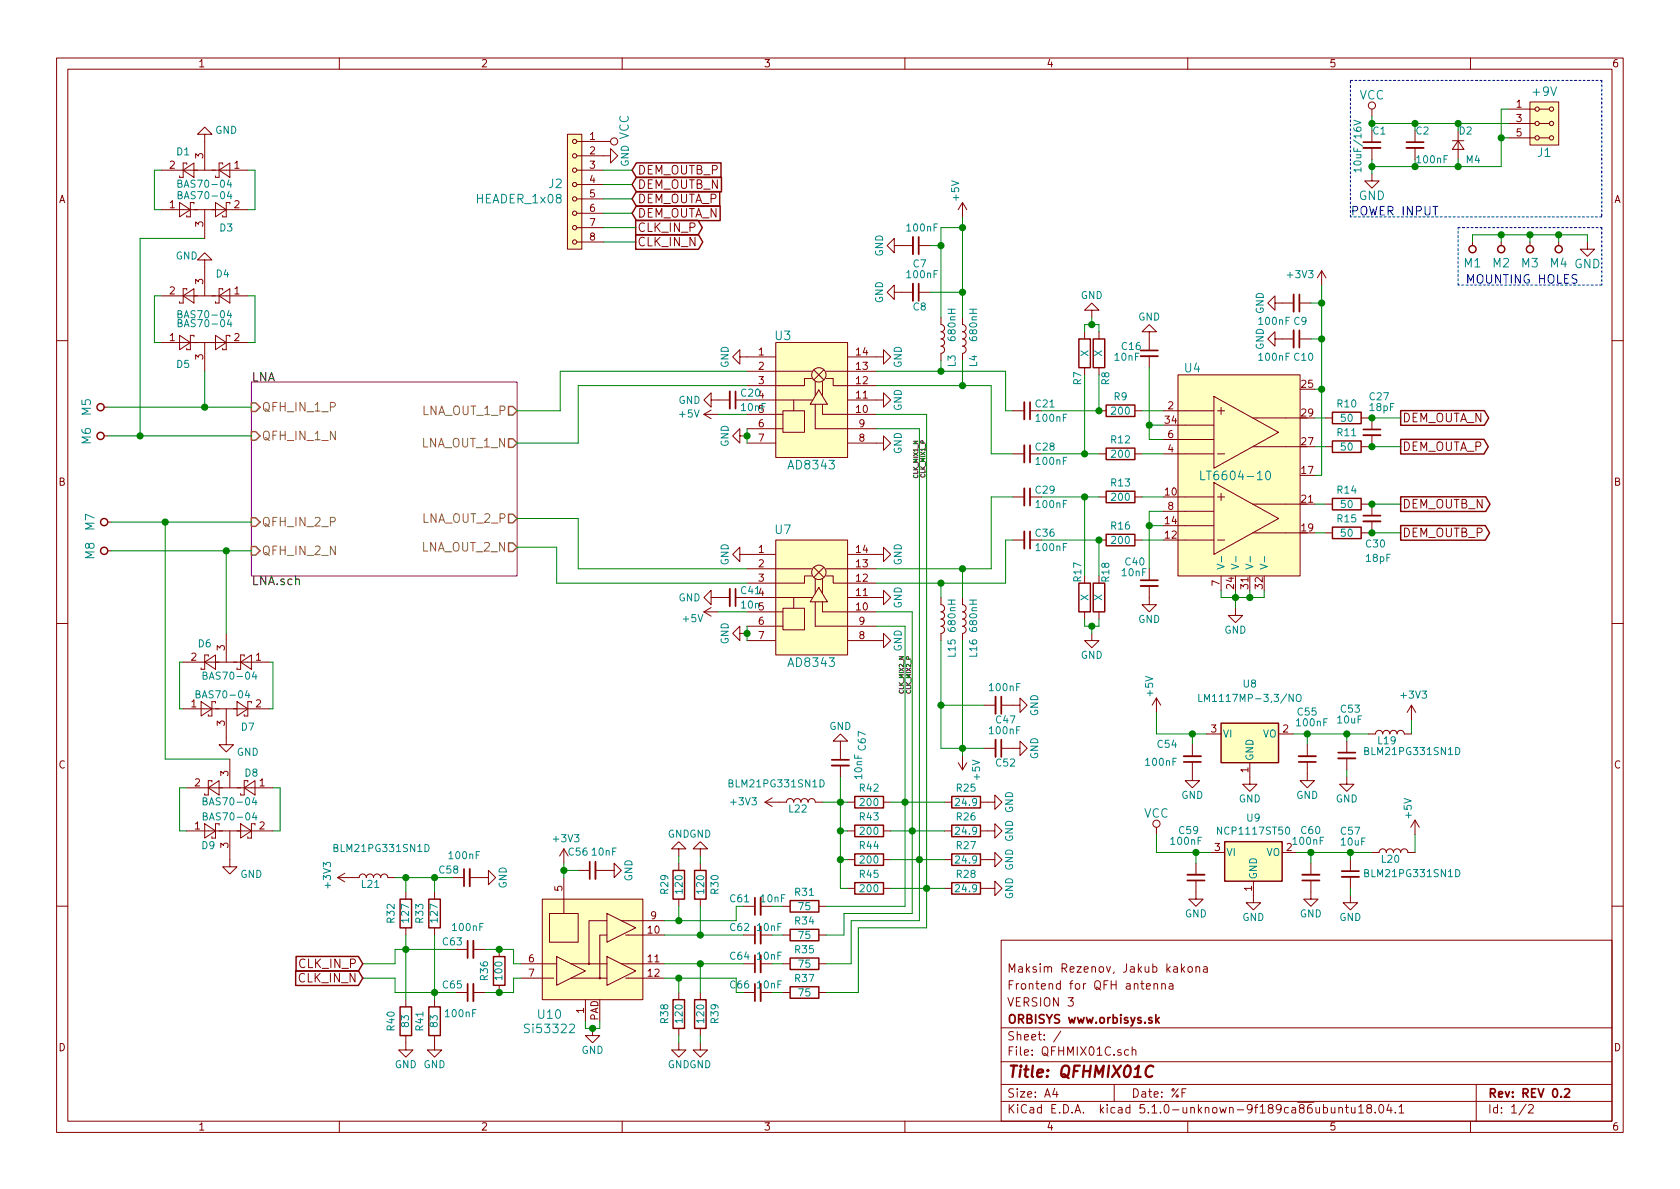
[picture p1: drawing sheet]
<svg xmlns="http://www.w3.org/2000/svg" width="297mm" height="210mm" viewBox="0 0 297 210" stroke-linecap="round" stroke-linejoin="round" font-family="sans-serif">
<g fill="none" stroke="#840000" stroke-width=".18">
<path d="M10 10.3h277v189.9h-277zM12 12.2h273v186.1h-273zM60 10.3v1.9M110 10.3v1.9M160 10.3v1.9M210 10.3v1.9M242.6 19.3v1.3M260 10.3v1.9M266.7 19.3h4.7M270.5 18h5.1v7.6h-5.1zM272.2 19.3h1.7M28.6 30.1h15.2"/>
<path d="M28.6 37.1h15.2M31.7 35.8l2 1.3-2 1.2zM31.7 31.1v.3M32.4 30.1l1.9-1.3v2.6zM33 29.1v-.3h-.6v2.6M33.7 35.8v2.5h-.7v-.2M34.3 35.8v.3M36.2 23.7h1.3l-1.3-1.2-1.3 1.2h1.3v6.4M36.2 37.1v5.1M38.1 35.8l1.9 1.3-1.9 1.2zM38.1 31.1v.3M38.7 30.1l1.9-1.3v2.6z"/>
<path d="M39.4 29.1v-.3h-.7v2.6M40 35.8v2.5h-.6v-.2M40.6 35.8v.3M100.3 23.7h2.6v20.4h-2.6zM102 27.6h5.9v-1.3l1.3 1.3-1.3 1.2v-1.2M102 25h5.9M102 30.1h4.7M102 32.6h4.7M102 35.2h4.7M102 37.7h4.7M170.2 35.8v2.5M170.2 35.8l-.8 1.3"/>
<path d="M170.2 35.8l.7 1.3M242.6 30.7v1.3h1.2l-1.2 1.3-1.3-1.3h1.3M242.6 23.1v2M242.6 26.2v2M250.2 23.1v2M250.2 26.2v2M256.8 24.9h2M257.8 24.9l1 1.5h-2zM257.8 23.1v5.1M266.7 21.8h4.7M266.7 24.4h4.7M272.2 21.8h1.7"/>
<path d="M272.2 24.4h1.7M28.6 52.3h15.2M31.7 59.3l2 1.3-2 1.2zM32.4 52.3l1.9-1.3v2.6zM33 51.3v-.3h-.6v2.6h-.7v-.3M34.3 59.6v-.3h-.6v2.5h-.7v-.2M36.2 46h1.3l-1.3-1.3-1.3 1.3h1.3v6.3M38.1 59.3l1.9 1.3-1.9 1.2zM38.7 52.3l1.9-1.3v2.6zM39.4 51.3v-.3h-.7v2.6h-.6v-.3M40.6 59.6v-.3h-.6v2.5h-.6v-.2M102 40.3h4.7"/>
<path d="M102 42.8h4.7M158.1 51.7v-1.3l-1.3 1.3 1.3 1.3v-1.3h3.3M158.1 43.4v-1.2l-1.3 1.2 1.3 1.3v-1.3h3.3M162.4 43.4h2.1M162.4 51.7h2.1M166.4 56.1v1.3a.63 .63 0 0 1 .6 .6 .63 .63 0 0 1-.6 .7 .63 .63 0 0 1 .6 .6 .63 .63 0 0 1-.6 .6 .63 .63 0 0 1 .6 .7 .63 .63 0 0 1-.6 .6 .63 .63 0 0 1 .6 .6 .63 .63 0 0 1-.6 .7v1.2M170.2 56.1v1.3a.63 .63 0 0 1 .6 .6 .63 .63 0 0 1-.6 .7 .63 .63 0 0 1 .6 .6 .63 .63 0 0 1-.6 .6 .63 .63 0 0 1 .6 .7 .63 .63 0 0 1-.6 .6 .63 .63 0 0 1 .6 .6 .63 .63 0 0 1-.6 .7v1.2M191.8 58.7v1.2M193 54.9h1.3l-1.3-1.3-1.2 1.3h1.2v1.2M194.3 58.7v1.2M203.2 58.7h1.3l-1.3-1.3-1.3 1.3h1.3v3.3M225.4 53.6v-1.3l-1.2 1.3 1.2 1.3v-1.3h3.3"/>
<path d="M225.4 59.9v-1.2l-1.2 1.2 1.2 1.3v-1.3h3.3M229.7 53.6h2.1M229.7 59.9h2.1M233.7 47.9l-.8 1.2M233.7 47.9v2.5M233.7 47.9l.7 1.2M260.3 42.8v.6M265.4 42.8v.6M270.5 42.8v.6M275.6 42.8v.6M280.7 42.8v1.3h1.2l-1.2 1.2-1.3-1.2h1.3M10 60.2h2"/>
<path d="M18.4 77.1h.6M18.4 72h.6M28.6 60.6h15.2M36.2 60.6v5.1M124.5 73.3h2.5M124.5 73.3l1.2 .7M125.7 70.7v-1.2l-1.2 1.2 1.2 1.3v-1.3h3.3M125.7 72.5l-1.2 .8M130 70.7h13.6M130.8 63.1v-1.3l-1.3 1.3 1.3 1.3v-1.3h6.4M130.8 77.1v-1.3l-1.3 1.3 1.3 1.3v-1.3h1.3M132.1 75.8h6.3"/>
<path d="M132.1 73.3h6.3M132.1 65.7h11.4M132.1 78.4h5.1M137.2 60.6h12.7v20.3h-12.7zM138.4 72.6h3.8v3.8h-3.8zM140.3 70.7v1.9M143.5 66.9h-1.3v1.3h-10.1M143.9 65.4l1.8 1.8M144.1 71.5v4.3h10.8M144.1 67.4v2.6M144.8 69l1.5 2.5h-3zM145.4 71.5v1.8h9.5"/>
<path d="M145.4 67.4v2.6M145.7 65.4l-1.8 1.8M146 66.9h1.3v1.3h7.6M146 65.7h8.9M149.9 63.1h6.3v-1.3l1.3 1.3-1.3 1.3v-1.3M149.9 78.4h6.3v-1.3l1.3 1.3-1.3 1.2v-1.2M149.9 70.7h6.3v-1.2l1.3 1.2-1.3 1.3v-1.3M179.1 72.6h2M182.1 72.6h2M191.8 65v1.3M194.3 72.6h1.3M194.3 65v1.3"/>
<path d="M200.7 72.6h1.2M203.2 63v2M205.7 72.6h8.9M205.7 77.7h8.9M208.3 66.3h21.6v35.5h-21.6zM208.3 75.2h6.3M214.6 70.1l11.5 6.3-11.5 6.4zM215.3 72.6h1.2M215.9 72v1.3M221.5 73.9h9.6M221.5 79h9.6M234.3 73.9h1.3"/>
<path d="M234.3 79h1.3M240.7 73.9h1.2M240.7 79h1.2M242.6 73.9v2M242.6 77v2M285 60.2h2M19 97.4h.7M19 92.3h.7M130.8 98v-1.2l-1.3 1.2 1.3 1.3v-1.3h6.4M137.2 95.5h12.7v20.3h-12.7zM149.9 98h6.3v-1.2l1.3 1.2-1.3 1.3v-1.3M179.1 80.3h2"/>
<path d="M179.1 87.9h2M179.1 95.5h2M182.1 80.3h2M182.1 87.9h2M182.1 95.5h2M194.3 80.3h1.3M194.3 87.9h1.3M194.3 95.5h1.3M200.7 80.3h1.2M200.7 87.9h1.2M200.7 95.5h1.2M205.7 80.3h8.9"/>
<path d="M205.7 90.4h8.9M208.3 87.9h6.3M208.3 95.5h6.3M208.3 93h6.3M214.6 85.3l11.5 6.4-11.5 6.3zM215.3 80.3h1.2M215.3 87.9h1.2M215.3 95.5h1.2M215.9 87.2v1.3M221.5 94.2h9.6M221.5 89.1h9.6M234.3 94.2h1.3"/>
<path d="M234.3 89.1h1.3M240.7 94.2h1.2M240.7 89.1h1.2M242.6 89.1v2.1M242.6 92.2v2M10 110.3h2M32.4 117.1h15.2M36.2 117.1l1.9-1.3v2.6zM36.8 116.1v-.3h-.6v2.6h-.6v-.3M40 112v5.1M41.9 118.1v.3M42.5 117.1l1.9-1.3v2.6z"/>
<path d="M43.2 116.1v-.3h-.7v2.6M124.5 108.2h2.5M124.5 108.2l1.2 .8M125.7 105.7v-1.3l-1.2 1.3 1.2 1.2v-1.2h3.3M125.7 107.4l-1.2 .8M130 105.7h13.6M130.8 112v-1.3l-1.3 1.3 1.3 1.3v-1.3h1.3M132.1 110.7h6.3M132.1 108.2h6.3M132.1 100.6h11.4M132.1 113.3h5.1M138.4 107.6h3.8v3.8h-3.8z"/>
<path d="M140.3 105.7v1.9M143.5 101.8h-1.3v1.3h-10.1M143.9 100.3l1.8 1.8M144.1 102.4v2.5M144.1 106.4v4.3h10.8M144.8 103.9l1.5 2.5h-3zM145.4 106.4v1.8h9.5M145.4 102.4v2.5M145.7 100.3l-1.8 1.8M146 101.8h1.3v1.3h7.6M146 100.6h8.9M149.9 105.7h6.3v-1.3l1.3 1.3-1.3 1.2v-1.2"/>
<path d="M149.9 113.3h6.3v-1.3l1.3 1.3-1.3 1.2v-1.2M166.4 105.7v1.2a.63 .63 0 0 1 .6 .7 .63 .63 0 0 1-.6 .6 .63 .63 0 0 1 .6 .6 .63 .63 0 0 1-.6 .7 .63 .63 0 0 1 .6 .6 .63 .63 0 0 1-.6 .6 .63 .63 0 0 1 .6 .7 .63 .63 0 0 1-.6 .6v1.3M170.2 105.7v1.2a.63 .63 0 0 1 .6 .7 .63 .63 0 0 1-.6 .6 .63 .63 0 0 1 .6 .6 .63 .63 0 0 1-.6 .7 .63 .63 0 0 1 .6 .6 .63 .63 0 0 1-.6 .6 .63 .63 0 0 1 .6 .7 .63 .63 0 0 1-.6 .6v1.3M191.8 108.2v1.3M193 112v1.3h1.3l-1.3 1.2-1.2-1.2h1.2M194.3 108.2v1.3M203.2 103.6v3.3h1.3l-1.3 1.3-1.3-1.3h1.3M203.2 100.6v2M215.9 101.8v2.6M218.4 107.6v1.2h1.3l-1.3 1.3-1.2-1.3h1.2M285 110.3h2M32.4 125.3h15.2"/>
<path d="M33 139.3h15.3M35.6 124.1l1.9 1.2-1.9 1.3zM36.8 139.3l1.9-1.3v2.6zM37.5 124.1v2.5h-.7v-.2M37.5 138.3v-.3h-.7v2.6M38.1 124.1v.2M40 125.3v6.4h1.3l-1.3 1.3-1.3-1.3h1.3M40.6 134.2v5.1M41.9 124.1l1.9 1.2-1.9 1.3zM43.2 139.3l1.9-1.3v2.6zM43.8 138.3v-.3h-.6v2.6M44.4 124.3v-.2h-.6v2.5h-.6v-.2"/>
<path d="M148.6 131.1h1.3l-1.3-1.3-1.3 1.3h1.3v3.3M148.6 135.4v2M169.4 134.9l.8 1.2M170.2 133.6v2.5M170.9 134.9l-.7 1.2M174 124.7h2M174 132.3h2M177 124.7h3.3v-1.3l1.3 1.3-1.3 1.3v-1.3M177 132.3h3.3v-1.2l1.3 1.2-1.3 1.3v-1.3M204.5 123.4v2.6M204.5 123.4l-.8 1.3M204.5 123.4l.7 1.3"/>
<path d="M210.8 134.7v3.3h1.3l-1.3 1.3-1.3-1.3h1.3M210.8 131.7v2M213.4 129.8h2.5M221 134.9v3.8h1.2l-1.2 1.2-1.3-1.2h1.3M226.1 129.8h2.5M231.1 134.7v3.3h1.3l-1.3 1.3-1.2-1.3h1.2M231.1 131.7v2M238.1 137.4v1.3h1.3l-1.3 1.2-1.2-1.2h1.2M238.1 131.1v2M238.1 134.1v2M241.9 129.8h1.3a.63 .63 0 0 1 .6-.6 .63 .63 0 0 1 .7 .6 .63 .63 0 0 1 .6-.6 .63 .63 0 0 1 .6 .6 .63 .63 0 0 1 .7-.6 .63 .63 0 0 1 .6 .6 .63 .63 0 0 1 .6-.6 .63 .63 0 0 1 .7 .6h1.3M249.6 124.7l-.8 1.3"/>
<path d="M249.6 124.7v2.5M249.6 124.7l.7 1.3M33 146.9h15.3M36.2 145.7l1.9 1.2-1.9 1.3zM36.2 140.3v.3M38.1 145.7v2.5h-.6v-.3M38.7 145.7v.2M40.6 146.9v6.4h1.3l-1.3 1.3-1.2-1.3h1.2M42.5 145.7l1.9 1.2-1.9 1.3zM42.5 140.3v.3M44.4 145.7v2.5h-.6v-.3M45.1 145.7v.2"/>
<path d="M59.7 155.2h3.8a.63 .63 0 0 1 .6-.6 .63 .63 0 0 1 .7 .6 .63 .63 0 0 1 .6-.6 .63 .63 0 0 1 .6 .6 .63 .63 0 0 1 .7-.6 .63 .63 0 0 1 .6 .6 .63 .63 0 0 1 .6-.6 .63 .63 0 0 1 .7 .6h1.2M59.7 155.2l1.3 .8M61 154.4l-1.3 .8M71.8 157.7v1.3M76.8 157.7v1.3M80 155.2h2M83.1 155.2h3.3v-1.3l1.2 1.3-1.2 1.3v-1.3M95.9 159h17.8v17.8h-17.8zM99.7 150.1v2.5M99.7 155.2v6.3M99.7 150.1l-.8 1.3M99.7 150.1l.8 1.3"/>
<path d="M102.2 153.9h2.1M105.3 153.9h3.3v-1.3l1.3 1.3-1.3 1.3v-1.3M120 150.1h1.3l-1.3-1.3-1.3 1.3h1.3v1.3M120 152.6v1.3M120 159v1.3M123.8 150.1h1.3l-1.3-1.3-1.2 1.3h1.2v1.3M123.8 152.6v1.3M123.8 159v1.3M135.3 141.9h3.8a.63 .63 0 0 1 .6-.7 .63 .63 0 0 1 .6 .7 .63 .63 0 0 1 .7-.7 .63 .63 0 0 1 .6 .7 .63 .63 0 0 1 .6-.7 .63 .63 0 0 1 .7 .7 .63 .63 0 0 1 .6-.7 .63 .63 0 0 1 .6 .7h1.3M135.3 141.9l1.2 .7M136.5 141.1l-1.2 .8M149.9 141.9h1.2"/>
<path d="M149.9 146.9h1.2M149.9 157.1h1.2M149.9 152h1.2M156.2 141.9h1.3M156.2 146.9h1.3M156.2 157.1h1.3M156.2 152h1.3M167 141.9h1.3M167 146.9h1.3M167 157.1h1.3M167 152h1.3M173.4 152h2.5v-1.3l1.3 1.3-1.3 1.3v-1.3"/>
<path d="M173.4 141.9h2.5v-1.3l1.3 1.3-1.3 1.2v-1.2M173.4 157.1h2.5v-1.3l1.3 1.3-1.3 1.3v-1.3M173.4 146.9h2.5v-1.2l1.3 1.2-1.3 1.3v-1.3M204.5 146.3v1.3M211.5 155.7v3.3h1.2l-1.2 1.3-1.3-1.3h1.3M211.5 152.6v2.1M214 150.7h2.5M221.6 155.8v3.8h1.3l-1.3 1.3-1.3-1.3h1.3M226.7 150.7h2.5M231.8 155.7v3.3h1.2l-1.2 1.3-1.3-1.3h1.3M231.8 152.6v2.1M238.8 158.4v1.2h1.2l-1.2 1.3-1.3-1.3h1.3"/>
<path d="M238.8 152v2M238.8 155.1v2M242.6 150.7h1.2a.63 .63 0 0 1 .7-.6 .63 .63 0 0 1 .6 .6 .63 .63 0 0 1 .6-.6 .63 .63 0 0 1 .7 .6 .63 .63 0 0 1 .6-.6 .63 .63 0 0 1 .6 .6 .63 .63 0 0 1 .7-.6 .63 .63 0 0 1 .6 .6h1.3M250.2 145v2.6M250.2 145l-.8 1.3M250.2 145l.8 1.3M10 160.2h2M71.8 164.1v1.2M71.8 176.8v1.2M76.8 164.1v1.2M76.8 176.8v1.2M80.6 175.5h2.1"/>
<path d="M80.6 167.9h2.1M83.7 175.5h2M83.7 167.9h2M88.3 167.9v1.3M88.3 174.2v1.3M92.1 170.4h6.3M92.1 173h5.8M97.2 161.5h5v5.1h-5zM98.4 169.2l5.1 2.5-5.1 2.5zM101 170.4h6.3M101 173h6.3M103.5 176.8v3.8"/>
<path d="M106 176.8v3.8M107.3 165.3h-1.3v7.7M107.3 162.8h-3.2v7.6M107.3 169.2l5.1 2.5-5.1 2.5zM107.3 161.5l5.1 2.6-5.1 2.5zM109.9 170.4h7.6M109.9 162.8h7.6M110.6 165.3h6.9M110.6 173h6.9M120 175.5v1.3M123.8 175.5v1.3M131.4 165.3h2.1"/>
<path d="M131.4 170.4h2.1M131.4 160.3h2.1M131.4 175.5h2.1M134.5 165.3h2M134.5 170.4h2M134.5 160.3h2M134.5 175.5h2M138.4 165.3h1.3M138.4 170.4h1.3M138.4 160.3h1.3M138.4 175.5h1.3M144.8 165.3h1.2"/>
<path d="M144.8 170.4h1.2M144.8 160.3h1.2M144.8 175.5h1.2M177 166.3h108v32h-108zM202.7 174.4l.7-.1-.1-.3-.4-.1-.2 .2 .1 .7h.5M204 174.1l.3-.2 .3 .1 .1 .9M204 173.9v1M205.4 174.1l.1-.1a.37 .37 0 0 1 .5 .1v.8M205.4 173.9v1M206.8 174h.5l.1 .9M207.4 174.3l-.5 .1-.2 .2 .2 .3 .5-.1M208.9 170.4v1.5"/>
<path d="M209 171.4l.5 .5M209.5 170.9l-.6 .6M210.1 171.1l.2-.2 .4 .2v.7l-.2 .1-.4-.1zM211.5 171.1v-.1a.37 .37 0 0 1 .6 .1v.8M211.5 170.9v1M212.8 171h.6l.1 .9M213.5 171.3l-.5 .1a.29 .29 0 0 0-.3 .2 .29 .29 0 0 0 .3 .3h.5M285 160.2h2M60 198.3v1.9M71.8 183.1v2.6h1.2l-1.2 1.2-1.3-1.2h1.3M76.8 183.1v2.6h1.3l-1.3 1.2-1.2-1.2h1.2M104.8 181.9v1.2h1.2l-1.2 1.3-1.3-1.3h1.3"/>
<path d="M110 198.3v1.9M120 184.4v1.3h1.3l-1.3 1.2-1.3-1.2h1.3M120 181.9v1.2M123.8 184.4v1.3h1.3l-1.3 1.2-1.2-1.2h1.2M123.8 181.9v1.2M160 198.3v1.9M177 194.8h108M177 191.8h108M177 187.8h108M177 181.8h108M186.5 192.5l-.4 1h1M186.8 193v1"/>
<path d="M187.6 182.3l-1.3 2M197 191.8v3M199.5 185.7l-.4-.1-.3 .3 .1 .6 .2 .1 .4-.1M200.2 185.7h.1a.37 .37 0 0 1 .5 .1v.8M200.2 185.1v1.5M209 193.2h.5M209.7 192.5h-.7v1.5M210 198.3v1.9M234 195.9l.4-.1 .3 .3-.1 .6h-.6M235.4 195.8v.9l.4 .1 .2-.1M236 195.8v1M236.7 196l.2-.2 .4 .1 .1 .9"/>
<path d="M236.7 195.8v1M237.9 195.8h.5M238.1 195.3v1.3l.3 .2M238.9 195.8l.1 .9 .4 .1 .2-.1M239.6 195.8v1M240.2 195.8l.4-.5v1.5M240.2 196.8h.9M241.9 196l-.2-.3 .1-.3a.48 .48 0 0 1 .6 .1v.4a.52 .52 0 0 0-.7 .2 .52 .52 0 0 0 .1 .6l.4 .1 .2-.1 .1-.4-.3-.3M243.2 196.7v.1M244 195.4l.1-.1a.8 .8 0 0 1 .6 .8 .8 .8 0 0 1-.6 .7 1 1 0 0 1-.1-1.4zM245.6 195.2l-.4 1.1h1M245.9 195.8v1"/>
<path d="M246.7 196.7v.1M247.4 195.8l.4-.5v1.5M247.4 196.8h.8M260 198.3v1.9M261 191.8v6.5M269.8 195.2l-1.2 2M270.3 195.5l.2-.2h.3l.3 .5-.9 1h.9"/>
<circle cx="242.6" cy="18.7" r=".63"/>
<circle cx="271.8" cy="19.3" r=".38"/>
<circle cx="274.3" cy="19.3" r=".38"/>
<circle cx="101.6" cy="37.7" r=".38"/>
<circle cx="101.6" cy="27.6" r=".38"/>
<circle cx="101.6" cy="35.2" r=".38"/>
<circle cx="101.6" cy="32.6" r=".38"/>
<circle cx="101.6" cy="30.1" r=".38"/>
<circle cx="101.6" cy="25" r=".38"/>
<circle cx="108.6" cy="25" r=".63"/>
<circle cx="271.8" cy="21.8" r=".38"/>
<circle cx="271.8" cy="24.4" r=".38"/>
<circle cx="274.3" cy="21.8" r=".38"/>
<circle cx="274.3" cy="24.4" r=".38"/>
<circle cx="101.6" cy="40.3" r=".38"/>
<circle cx="101.6" cy="42.8" r=".38"/>
<circle cx="144.8" cy="66.3" r="1.27"/>
<circle cx="144.8" cy="101.2" r="1.27"/>
<circle cx="204.5" cy="145.7" r=".63"/>
<circle cx="98.2" cy="173" r=".25"/>
<circle cx="104.1" cy="170.4" r=".13"/>
<circle cx="106" cy="173" r=".13"/>
<circle cx="110.4" cy="165.3" r=".25"/>
<circle cx="110.4" cy="173" r=".25"/>
</g>
<g fill="none" stroke="#840000" stroke-width=".3">
<path d="M241 25.1h3.1M248.7 25.1h3M162.4 41.9v3.1M162.4 50.2v3M229.7 52.1v3M229.7 58.4v3.1M130 69.2v3.1M182.1 71.1v3.1M182.1 78.7v3.1M201.7 62h3M241 75.9h3.1M182.1 86.4v3"/>
<path d="M182.1 94v3M241 91.2h3.1M130 104.1v3.1M201.7 102.6h3M147.1 134.4h3M177 123.2v3M177 130.8v3.1M209.3 134.7h3M229.6 134.7h3.1M236.6 133.1h3M82 153.7v3M104.3 152.4v3"/>
<path d="M133.5 158.7v3.1M209.9 155.7h3.1M230.3 155.7h3M237.2 154h3.1M82.7 166.4v3M82.7 174v3M133.5 163.8v3.1M133.5 168.9v3.1M133.5 174v3M205 179.9l-.6 .6M204.5 180.4l.5 .5M276.7 192.7l.2-.2h.3l.3 .5-.9 1h.9"/>
</g>
<path d="M203.9 188.6a.89 .89 0 0 0-1 0 .89 .89 0 0 0-.4 1 .71 .71 0 0 0 .4 .8 .71 .71 0 0 0 .8-.1" fill="none" stroke="#840000" stroke-width=".41"/>
<g fill="#ffffc2" stroke="#ffffc2" stroke-width=".18">
<path d="M270.5 18h5.1v7.6h-5.1z"/>
<path d="M137.2 60.6h12.7v20.3h-12.7z"/>
<path d="M137.2 95.5h12.7v20.3h-12.7z"/>
<path d="M95.9 159h17.8v17.8h-17.8z"/>
<path d="M216.5 148.8h10.2v7h-10.2z"/>
<path d="M215.9 127.9h10.2v7h-10.2z"/>
<path d="M100.3 23.7h2.6v20.4h-2.6z"/>
<path d="M208.3 66.3h21.6v35.5h-21.6z"/>
<circle cx="98.2" cy="173" r=".25"/>
<circle cx="110.4" cy="173" r=".25"/>
<circle cx="110.4" cy="165.3" r=".25"/>
</g>
<g fill="none" stroke="#840000" stroke-width=".25">
<path d="M112.4 39h11l.8 1.3-.8 1.2h-11zM112.5 33.9h14.8v2.6h-14.8l-.7-1.3zM112.5 36.4h14.8v2.6h-14.8l-.7-1.3zM112.5 28.8h15v2.6h-15l-.7-1.3zM112.5 31.3h15.1v2.6h-15.1l-.7-1.3zM112.4 41.5h11.1l.8 1.3-.8 1.3h-11.1zM190.8 59.9h2v5.1h-2zM193.3 59.9h2v5.1h-2zM195.6 71.6h5.1v2.1h-5.1zM195.6 79.2h5.1v2.1h-5.1zM235.6 72.9h5.1v2h-5.1zM235.6 78h5.1v2h-5.1z"/>
<path d="M247.6 77.7h14.8l.7 1.3-.7 1.3h-14.8zM247.6 72.6h14.9l.7 1.3-.7 1.3h-14.9zM195.6 86.9h5.1v2h-5.1zM195.6 94.5h5.1v2h-5.1zM235.6 93.2h5.1v2h-5.1zM235.6 88.1h5.1v2.1h-5.1zM247.6 92.9h15l.8 1.3-.8 1.3h-15zM247.6 87.9h15.1l.7 1.2-.7 1.3h-15.1zM190.8 103.1h2v5.1h-2zM193.3 103.1h2v5.1h-2zM215.9 127.9h10.2v7h-10.2zM70.7 159h2.1v5.1h-2.1z"/>
<path d="M75.8 159h2.1v5.1h-2.1zM119 153.9h2v5.1h-2zM122.8 153.9h2v5.1h-2zM139.7 159.3h5.1v2h-5.1zM151.1 140.8h5.1v2.1h-5.1zM151.1 145.9h5.1v2h-5.1zM151.1 151h5.1v2h-5.1zM151.1 156.1h5.1v2h-5.1zM168.3 140.8h5.1v2.1h-5.1zM168.3 145.9h5.1v2h-5.1zM168.3 156.1h5.1v2h-5.1zM168.3 151h5.1v2h-5.1z"/>
<path d="M216.5 148.8h10.2v7h-10.2zM52.3 171.7h11.1l.7 1.3-.7 1.3h-11.1zM52.3 169.1h11.1l.7 1.3-.7 1.3h-11.1zM70.7 178h2.1v5.1h-2.1zM75.8 178h2.1v5.1h-2.1zM87.2 169.2h2.1v5h-2.1zM119 176.8h2v5.1h-2zM122.8 176.8h2v5.1h-2zM139.7 164.3h5.1v2.1h-5.1zM139.7 169.4h5.1v2h-5.1zM139.7 174.5h5.1v2h-5.1z"/>
<circle cx="260.3" cy="44.1" r=".63"/>
<circle cx="265.4" cy="44.1" r=".63"/>
<circle cx="270.5" cy="44.1" r=".63"/>
<circle cx="275.6" cy="44.1" r=".63"/>
<circle cx="17.8" cy="72" r=".63"/>
<circle cx="17.8" cy="77.1" r=".63"/>
<circle cx="18.4" cy="92.3" r=".63"/>
<circle cx="18.4" cy="97.4" r=".63"/>
</g>
<g fill="none" stroke="#008400" stroke-width=".18">
<path d="M266.7 19.3h-1.3v10.2h-22.8M28.6 30.1h-1.3v7h1.3M43.8 30.1h1.3v7h-1.3M106.7 30.1h5.1M106.7 32.6h5.1M106.7 35.2h5.1M106.7 37.7h5.1M170.2 38.3v17.8M242.6 21.8h24.1M242.6 20.6v2.5M242.6 28.2v2.5M250.2 21.8v1.3"/>
<path d="M250.2 28.2v1.3M257.8 21.8v1.3M257.8 28.2v1.3M265.4 24.4h1.3M28.6 52.3h-1.3v8.3h1.3M36.2 42.2h-11.4v34.9M43.8 52.3h1.3v8.3h-1.3M106.7 40.3h5.7M106.7 42.8h5.7M164.5 51.7h5.7M164.5 43.4h1.9M170.2 40.3h-3.8v15.8"/>
<path d="M191.8 58.7v-1.3h2.5v1.3M193 56.1v1.3M231.8 53.6h1.9M231.8 59.9h1.9M233.7 50.4v33.7h-1.3M260.3 42.8v-1.3h20.4v1.3M265.4 41.5v1.3M270.5 41.5v1.3M275.6 41.5v1.3M19 72h25.4M19 77.1h25.4M36.2 65.7v6.3"/>
<path d="M127 73.3h5.1M132.1 65.7h-33v6.9h-7.7M132.1 75.8v2.6M132.1 68.2h-29.9v10.2h-10.8M154.9 65.7h22.9v6.9h1.3M154.9 68.2h20.4v12.1h3.8M154.9 73.3h8.9v90.8h-12v11.4h-5.8M154.9 75.8h7.7v87h-12.1v7.6h-4.5M166.4 63.7v2M170.2 63.7v4.5M191.8 66.3v14M194.3 66.3v6.3h-10.2"/>
<path d="M201.9 72.6h3.8M203.2 65v12.7h2.5M203.2 75.2h2.5M232.4 68.8h1.3M232.4 79h1.9M232.4 73.9h1.9M241.9 79h5.7M241.9 73.9h5.7M19.7 92.3h24.7M19.7 97.4h24.7M29.2 92.3v41.9h11.4M40 97.4v14.6"/>
<path d="M91.4 96.8h7v6.3h33.7M91.4 91.7h10.8v8.9h29.9M179.1 87.9h-3.8v12.7h-20.4M179.1 95.5h-1.3v7.6h-22.9M184.1 80.3h10.2M184.1 87.9h10.2M184.1 95.5h10.2v6.3M191.8 87.9v13.9M201.9 80.3h3.8M201.9 87.9h3.8M201.9 95.5h3.8M203.2 93h2.5"/>
<path d="M205.7 90.4h-2.5v10.2M232.4 89.1h1.9M232.4 94.2h1.9M241.9 89.1h5.7M241.9 94.2h5.7M32.4 117.1h-.7v8.2h.7M47.6 117.1h.7v8.2h-.7M127 108.2h5.1M132.1 110.7v2.6M154.9 108.2h6.4v53.3h-12.1v3.8h-3.2M154.9 110.7h5.1v49.6h-14M166.4 103.1v2.6"/>
<path d="M166.4 113.3v19h7.6M170.2 100.6v5.1M170.2 113.3v20.3M191.8 109.5v1.2h2.5v-1.2M193 110.7v1.3M215.9 104.4v1.3h7.6v-1.3M218.4 104.4v3.2M221 104.4v1.3M33 139.3h-1.3v7.6h1.3M48.3 139.3h1.2v7.6h-1.2M148.6 137.4v19.7h1.3M166.4 124.7h7.6"/>
<path d="M204.5 126v3.8h8.9M210.8 129.8v1.9M228.6 129.8h13.3M231.1 129.8v1.9M238.1 129.8v1.3M238.1 136.1v1.3M249.6 127.2v2.6M69.8 155.2h10.2M71.8 155.2v2.5M76.8 155.2v2.5M99.7 153.9h2.5M99.7 152.6v2.6"/>
<path d="M120 151.4v1.2M123.8 151.4v1.2M145.4 141.9h4.5M148.6 152h1.3M148.6 146.9h1.3M157.5 157.1h9.5M157.5 152h9.5M157.5 146.9h9.5M157.5 141.9h9.5M204.5 147.6v3.1h9.5M211.5 150.7v1.9M229.2 150.7h13.4"/>
<path d="M231.8 150.7v1.9M238.8 150.7v1.3M238.8 157.1v1.3M250.2 147.6v3.1M64.1 173h5.7v2.5h10.8M71.8 165.3v11.5M76.8 165.3v11.5M80.6 167.9h-10.8v2.5h-5.7M85.7 167.9h5.1v2.5h1.3M92.1 173h-1.3v2.5h-5.1M117.5 173h12.7v2.5h1.2M117.5 165.3h13.9"/>
<path d="M117.5 170.4h13.9M120 160.3v2.5M120 173v2.5M123.8 160.3v5M123.8 170.4v5.1M131.4 160.3h-1.2v2.5h-12.7M136.5 175.5h1.9M136.5 165.3h1.9M136.5 160.3h1.9M136.5 170.4h1.9M103.5 180.6v1.3h2.5v-1.3M120 183.1v1.3"/>
<path d="M123.8 183.1v1.3"/>
</g>
<g fill="#008400" stroke="#008400" stroke-width=".25">
<circle cx="265.4" cy="41.5" r=".51"/>
<circle cx="270.5" cy="41.5" r=".51"/>
<circle cx="242.6" cy="21.8" r=".51"/>
<circle cx="250.2" cy="21.8" r=".51"/>
<circle cx="257.8" cy="21.8" r=".51"/>
<circle cx="242.6" cy="29.5" r=".51"/>
<circle cx="250.2" cy="29.5" r=".51"/>
<circle cx="257.8" cy="29.5" r=".51"/>
<circle cx="265.4" cy="24.4" r=".51"/>
<circle cx="104.8" cy="181.9" r=".51"/>
<circle cx="99.7" cy="153.9" r=".51"/>
<circle cx="120" cy="162.8" r=".51"/>
<circle cx="123.8" cy="165.3" r=".51"/>
<circle cx="120" cy="173" r=".51"/>
<circle cx="123.8" cy="170.4" r=".51"/>
<circle cx="88.3" cy="167.9" r=".51"/>
<circle cx="233.7" cy="68.8" r=".51"/>
<circle cx="211.5" cy="150.7" r=".51"/>
<circle cx="231.8" cy="150.7" r=".51"/>
<circle cx="193" cy="110.7" r=".51"/>
<circle cx="193" cy="57.4" r=".51"/>
<circle cx="170.2" cy="40.3" r=".51"/>
<circle cx="275.6" cy="41.5" r=".51"/>
<circle cx="132.1" cy="77.1" r=".51"/>
<circle cx="132.1" cy="112" r=".51"/>
<circle cx="166.4" cy="65.7" r=".51"/>
<circle cx="194.3" cy="72.6" r=".51"/>
<circle cx="170.2" cy="68.2" r=".51"/>
<circle cx="191.8" cy="80.3" r=".51"/>
<circle cx="191.8" cy="87.9" r=".51"/>
<circle cx="194.3" cy="95.5" r=".51"/>
<circle cx="170.2" cy="51.7" r=".51"/>
<circle cx="166.4" cy="43.4" r=".51"/>
<circle cx="170.2" cy="132.3" r=".51"/>
<circle cx="231.1" cy="129.8" r=".51"/>
<circle cx="238.1" cy="129.8" r=".51"/>
<circle cx="210.8" cy="129.8" r=".51"/>
<circle cx="88.3" cy="175.5" r=".51"/>
<circle cx="71.8" cy="167.9" r=".51"/>
<circle cx="76.8" cy="175.5" r=".51"/>
<circle cx="76.8" cy="155.2" r=".51"/>
<circle cx="71.8" cy="155.2" r=".51"/>
<circle cx="238.8" cy="150.7" r=".51"/>
<circle cx="166.4" cy="124.7" r=".51"/>
<circle cx="233.7" cy="53.6" r=".51"/>
<circle cx="170.2" cy="100.6" r=".51"/>
<circle cx="166.4" cy="103.1" r=".51"/>
<circle cx="242.6" cy="73.9" r=".51"/>
<circle cx="242.6" cy="79" r=".51"/>
<circle cx="242.6" cy="89.1" r=".51"/>
<circle cx="242.6" cy="94.2" r=".51"/>
<circle cx="233.7" cy="59.9" r=".51"/>
<circle cx="163.8" cy="157.1" r=".51"/>
<circle cx="162.6" cy="152" r=".51"/>
<circle cx="161.3" cy="146.9" r=".51"/>
<circle cx="160" cy="141.9" r=".51"/>
<circle cx="148.6" cy="146.9" r=".51"/>
<circle cx="148.6" cy="152" r=".51"/>
<circle cx="148.6" cy="141.9" r=".51"/>
<circle cx="221" cy="105.7" r=".51"/>
<circle cx="218.4" cy="105.7" r=".51"/>
<circle cx="203.2" cy="75.2" r=".51"/>
<circle cx="203.2" cy="93" r=".51"/>
<circle cx="40" cy="97.4" r=".51"/>
<circle cx="29.2" cy="92.3" r=".51"/>
<circle cx="24.8" cy="77.1" r=".51"/>
<circle cx="36.2" cy="72" r=".51"/>
</g>
<path d="M238.8 14.2h44.4M283.2 14.2v24.1M238.8 38.3v-24.1M283.2 38.3h-44.4M257.8 40.3h25.4M257.8 50.4v-10.1M283.2 40.3v10.1M283.2 50.4h-25.4" fill="none" stroke="#0000c2" stroke-width=".18" stroke-dasharray=".4 .4"/>
<g fill="none" stroke="#840000" stroke-width=".33">
<path d="M241 26.2h3.1M248.7 26.2h3M161.4 41.9v3.1M161.4 50.2v3M228.7 52.1v3M228.7 58.4v3.1M129 69.2v3.1M181.1 71.1v3.1M181.1 78.7v3.1M201.7 63h3M241 77h3.1M181.1 86.4v3"/>
<path d="M181.1 94v3M241 92.2h3.1M129 104.1v3.1M201.7 103.6h3M147.1 135.4h3M176 123.2v3M176 130.8v3.1M209.3 133.7h3M229.6 133.7h3.1M236.6 134.1h3M83.1 153.7v3M105.3 152.4v3"/>
<path d="M134.5 158.7v3.1M209.9 154.7h3.1M230.3 154.7h3M237.2 155.1h3.1M83.7 166.4v3M83.7 174v3M134.5 163.8v3.1M134.5 168.9v3.1M134.5 174v3"/>
</g>
<g fill="none" stroke="#008484" stroke-width=".18">
<path d="M31.5 32.5l.5-.1 .1-.2v-.2l-.6-.2v1.3h.5l.2-.2v-.2l-.3-.2M31.5 34.5l.5-.1 .2-.2-.1-.2-.6-.1v1.2h.5l.2-.2v-.2l-.3-.2M40.5 31.8l-.3 .9h.8M40.5 33.8l-.3 .9h.8M40.8 32.3v.8M40.8 34.3v.8M239.4 21.3l1.2 .4-1.2 .4M240.6 30h-1.2l.3 .4M240.6 29.7v.7M31.5 55.5h.5l.1-.2v-.2l-.6-.2v1.3h.5l.2-.2v-.2l-.3-.3M31.5 57.1h.5l.2-.2-.1-.3-.6-.1v1.3h.5l.2-.2v-.3l-.3-.2M40.5 54.9l-.3 .9h.8"/>
<path d="M40.5 56.5l-.3 .8h.8M40.8 55.4v.8M40.8 56.9v.9M212.3 83.3v1.5h.7M215.2 99.8l1.3 .4-1.3 .4M216 98.4v1M217.7 99.8l1.3 .4-1.3 .4M218.5 98.4v1M220.3 99.8l1.2 .4-1.2 .4M221.1 98.4v1M222.8 99.8l1.3 .4-1.3 .4M223.6 98.4v1"/>
<path d="M223.9 83.4l.2-.1a.82 .82 0 0 1 .6 .6 .82 .82 0 0 1-.3 .9h-.3l-.3-.3v-.6zM35.9 119.5l.5-.1 .2-.2-.1-.2-.6-.2v1.3h.5l.3-.2v-.2l-.4-.2M44.9 118.8l-.3 .9h.8M45.2 119.3v.8M34.7 122.8l.5-.1 .1-.2v-.2l-.6-.2v1.3h.5l.2-.2v-.2l-.3-.2M43.7 122.1l-.3 .9h.8M44 122.6v.8M145 137.9a.64 .64 0 0 1 .7 .6 .64 .64 0 0 1-.7 .7zM212 122.8v1.2h.6M229.3 123l.2-.2a.45 .45 0 0 1 .5 .4v.4l-.1 .4h-.5a1 1 0 0 1-.1-1zM257.4 132.2a.64 .64 0 0 1 .7 .6 .64 .64 0 0 1-.7 .6zM35.9 141.7l.5-.1 .2-.2-.1-.2-.6-.1v1.2h.5l.3-.2v-.2l-.4-.2"/>
<path d="M35.9 144.3h.6l.1-.2v-.2l-.7-.2v1.3h.5l.3-.2v-.2l-.3-.3M44.9 141l-.3 .9h.8M45 143.7l-.3 .9h.7M45.2 141.5v.8M45.3 144.2v.8M75.1 149.3a.64 .64 0 0 1 .8 .7 .64 .64 0 0 1-.8 .6zM257.4 153.8a.64 .64 0 0 1 .7 .6 .64 .64 0 0 1-.7 .6z"/>
</g>
<path d="M44.4 67.6h47v34.2h-47z" fill="none" stroke="#840084" stroke-width=".18"/>
<path d="M44.4 71.2h.8l.8 .8-.8 .8h-.8zM44.4 76.3h.8l.8 .8-.8 .7h-.8zM89.9 71.9h.8l.7 .7-.7 .8h-.8zM89.9 77.6h.8l.7 .8-.7 .7h-.8zM44.4 91.6h.8l.8 .7-.8 .8h-.8zM44.4 96.6h.8l.8 .8-.8 .8h-.8zM89.9 90.9h.8l.7 .8-.7 .8h-.8zM89.9 96h.8l.7 .8-.7 .7h-.8z" fill="none" stroke="#848400" stroke-width=".25"/>
<text font-size="2.8" fill="#840000" x="178" y="190.5">Title: QFHMIX01C</text>
<g font-size="2.1" fill="#008484">
<text x="240.3" y="17.6">VCC</text>
<text x="271.1" y="17">+9V</text>
<text x="111.2" y="24.7" transform="rotate(-90 111.2 24.7)">VCC</text>
<text x="271.9" y="27.8">J1</text>
<text x="84.4" y="36">HEADER_1x08</text>
<text x="97.1" y="33.3">J2</text>
<text x="240.2" y="35.4">GND</text>
<text x="258.9" y="47.3">M1</text>
<text x="264" y="47.3">M2</text>
<text x="269" y="47.3">M3</text>
<text x="274.1" y="47.3">M4 GND</text>
<text x="137.1" y="60.1">U3</text>
<text x="209.5" y="65.9">U4</text>
<text x="16.1" y="73.5" transform="rotate(-90 16.1 73.5)">M5</text>
<text x="16.1" y="78.6" transform="rotate(-90 16.1 78.6)">M6</text>
<text x="139.6" y="83">AD8343</text>
<text x="213.3" y="84.9">LT6604-10</text>
<text x="16.7" y="93.8" transform="rotate(-90 16.7 93.8)">M7</text>
<text x="137.1" y="94.4">U7</text>
<text x="16.7" y="98.9" transform="rotate(-90 16.7 98.9)">M8</text>
<text x="139.6" y="117.9">AD8343</text>
<text x="202.2" y="144.6">VCC</text>
<text x="93.2" y="182.7">Si53322</text>
<text x="95.2" y="180.2">U10</text>
</g>
<g font-size="2.1" fill="#840000">
<text x="112.7" y="35.9">DEM_OUTA_P</text>
<text x="112.7" y="30.9">DEM_OUTB_P</text>
<text x="112.7" y="33.4">DEM_OUTB_N</text>
<text x="112.6" y="41">CLK_IN_P</text>
<text x="112.7" y="38.5">DEM_OUTA_N</text>
<text x="112.6" y="43.6">CLK_IN_N</text>
<text x="247.9" y="74.7">DEM_OUTA_N</text>
<text x="247.9" y="79.8">DEM_OUTA_P</text>
<text x="247.9" y="89.9">DEM_OUTB_N</text>
<text x="247.9" y="95">DEM_OUTB_P</text>
<text x="52.8" y="173.7">CLK_IN_N</text>
<text x="53" y="171.2">CLK_IN_P</text>
<text x="178" y="172">Maksim Rezenov, Jakub kakona</text>
<text x="178" y="178">VERSION 3</text>
<text x="178" y="175">Frontend for QFH antenna</text>
<text x="178" y="184">Sheet: /</text>
<text x="178" y="181">ORBISYS www.orbisys.sk</text>
<text x="178" y="186.7">File: QFHMIX01C.sch</text>
<text x="178" y="196.9">KiCad E.D.A. kicad 5.1.0-unknown-9f189ca86ubuntu18.04.1</text>
<text x="178" y="194.1">Size: A4</text>
<text x="200" y="194.1">Date: %F</text>
<text x="263" y="194.1">Rev: REV 0.2</text>
<text x="263" y="196.9">Id: 1/2</text>
</g>
<g font-size="2.1" fill="#0000c2">
<text x="238.8" y="38.1">POWER INPUT</text>
<text x="259.1" y="50.2">MOUNTING HOLES</text>
</g>
<g font-size="2.1">
<text x="44.4" y="67.5">LNA</text>
<text x="44.4" y="103.5">LNA.sch</text>
</g>
<g font-size="2.1" fill="#848400">
<text x="46.2" y="72.8">QFH_IN_1_P</text>
<text x="46.2" y="77.8">QFH_IN_1_N</text>
<text x="74.7" y="73.4">LNA_OUT_1_P</text>
<text x="74.6" y="79.1">LNA_OUT_1_N</text>
<text x="46.2" y="93.1">QFH_IN_2_P</text>
<text x="74.7" y="92.5">LNA_OUT_2_P</text>
<text x="46.2" y="98.2">QFH_IN_2_N</text>
<text x="74.6" y="97.5">LNA_OUT_2_N</text>
</g>
<g font-size="1.8" fill="#840000">
<text x="35" y="11.9">1</text>
<text x="85" y="11.9">2</text>
<text x="135" y="11.9">3</text>
<text x="185" y="11.9">4</text>
<text x="235" y="11.9">5</text>
<text x="285" y="11.9">6</text>
<text x="268.1" y="19">1</text>
<text x="268.1" y="21.6">3</text>
<text x="30" y="29.8">2</text>
<text x="35.9" y="28" transform="rotate(-90 35.9 28)">3</text>
<text x="41.4" y="29.8">1</text>
<text x="104.3" y="24.8">1</text>
<text x="104.3" y="27.3">2</text>
<text x="104.3" y="29.8">3</text>
<text x="268.1" y="24.1">5</text>
<text x="10.4" y="35.9">A</text>
<text x="104.3" y="32.4">4</text>
<text x="104.3" y="34.9">5</text>
<text x="285.4" y="35.9">A</text>
<text x="30" y="36.8">1</text>
<text x="35.9" y="40.1" transform="rotate(-90 35.9 40.1)">3</text>
<text x="41.4" y="36.8">2</text>
<text x="104.3" y="37.5">6</text>
<text x="104.3" y="40">7</text>
<text x="104.3" y="42.5">8</text>
<text x="30" y="52.1">2</text>
<text x="35.9" y="50.3" transform="rotate(-90 35.9 50.3)">3</text>
<text x="41.4" y="52.1">1</text>
<text x="30" y="60.3">1</text>
<text x="35.9" y="63.6" transform="rotate(-90 35.9 63.6)">3</text>
<text x="41.4" y="60.3">2</text>
<text x="134.1" y="62.9">1</text>
<text x="134.1" y="65.4">2</text>
<text x="151.4" y="65.4">13</text>
<text x="151.4" y="62.9">14</text>
<text x="134.1" y="67.9">3</text>
<text x="151.4" y="70.5">11</text>
<text x="151.4" y="67.9">12</text>
<text x="230.2" y="68.6">25</text>
<text x="134.1" y="75.6">6</text>
<text x="151.4" y="73">10</text>
<text x="151.9" y="75.6">9</text>
<text x="206" y="74.9">34</text>
<text x="206.5" y="72.4">2</text>
<text x="206.5" y="77.5">6</text>
<text x="230.2" y="73.7">29</text>
<text x="134.1" y="78.1">7</text>
<text x="151.9" y="78.1">8</text>
<text x="206.5" y="80">4</text>
<text x="230.2" y="83.8">17</text>
<text x="230.2" y="78.7">27</text>
<text x="10.4" y="85.9">B</text>
<text x="206" y="87.6">10</text>
<text x="230.2" y="88.9">21</text>
<text x="285.4" y="85.9">B</text>
<text x="206" y="95.2">12</text>
<text x="206" y="92.7">14</text>
<text x="206.5" y="90.2">8</text>
<text x="230.2" y="94">19</text>
<text x="134.1" y="97.8">1</text>
<text x="134.1" y="100.3">2</text>
<text x="151.4" y="100.3">13</text>
<text x="151.4" y="97.8">14</text>
<text x="134.1" y="102.9">3</text>
<text x="151.4" y="107.9">10</text>
<text x="151.4" y="105.4">11</text>
<text x="151.4" y="102.9">12</text>
<text x="215.6" y="103.6" transform="rotate(-90 215.6 103.6)">7</text>
<text x="218.2" y="104.1" transform="rotate(-90 218.2 104.1)">24</text>
<text x="220.7" y="104.1" transform="rotate(-90 220.7 104.1)">31</text>
<text x="223.3" y="104.1" transform="rotate(-90 223.3 104.1)">32</text>
<text x="134.1" y="110.5">6</text>
<text x="134.1" y="113">7</text>
<text x="151.9" y="113">8</text>
<text x="151.9" y="110.5">9</text>
<text x="33.8" y="116.8">2</text>
<text x="39.8" y="115" transform="rotate(-90 39.8 115)">3</text>
<text x="45.2" y="116.8">1</text>
<text x="33.8" y="125.1">1</text>
<text x="45.2" y="125.1">2</text>
<text x="39.8" y="128.4" transform="rotate(-90 39.8 128.4)">3</text>
<text x="214.1" y="129.5">3</text>
<text x="226.8" y="129.5">2</text>
<text x="10.4" y="135.9">C</text>
<text x="40.4" y="137.3" transform="rotate(-90 40.4 137.3)">3</text>
<text x="220.7" y="136.6" transform="rotate(-90 220.7 136.6)">1</text>
<text x="285.4" y="135.9">C</text>
<text x="34.4" y="139.1">2</text>
<text x="45.9" y="139.1">1</text>
<text x="34.4" y="146.7">1</text>
<text x="40.4" y="150" transform="rotate(-90 40.4 150)">3</text>
<text x="45.9" y="146.7">2</text>
<text x="214.8" y="150.5">3</text>
<text x="227.5" y="150.5">2</text>
<text x="99.4" y="157.6" transform="rotate(-90 99.4 157.6)">5</text>
<text x="221.4" y="157.6" transform="rotate(-90 221.4 157.6)">1</text>
<text x="114.6" y="165.1">10</text>
<text x="115.1" y="162.6">9</text>
<text x="93.5" y="170.2">6</text>
<text x="93.5" y="172.7">7</text>
<text x="114.6" y="170.2">11</text>
<text x="114.6" y="172.7">12</text>
<text x="103.3" y="179.2" transform="rotate(-90 103.3 179.2)">1</text>
<text x="10.4" y="185.9">D</text>
<text x="105.8" y="180.5" transform="rotate(-90 105.8 180.5)">PAD</text>
<text x="285.4" y="185.9">D</text>
<text x="35" y="199.9">1</text>
<text x="85" y="199.9">2</text>
<text x="135" y="199.9">3</text>
<text x="185" y="199.9">4</text>
<text x="235" y="199.9">5</text>
<text x="285" y="199.9">6</text>
</g>
<g font-size="1.8" fill="#008484">
<text x="38" y="23.7">GND</text>
<text x="242.8" y="23.8">C1</text>
<text x="250.4" y="23.8">C2</text>
<text x="258" y="23.8">D2</text>
<text x="31.3" y="27.5">D1</text>
<text x="111.2" y="29.5" transform="rotate(-90 111.2 29.5)">GND</text>
<text x="240.7" y="29.8" transform="rotate(-90 240.7 29.8)">10uF/16V</text>
<text x="250.6" y="28.9">100nF</text>
<text x="259.3" y="28.9">M4</text>
<text x="32.1" y="33.2">BAS70-04</text>
<text x="32.1" y="35.2">BAS70-04</text>
<text x="169.6" y="35.4" transform="rotate(-90 169.6 35.4)">+5V</text>
<text x="38.9" y="40.9">D3</text>
<text x="160.5" y="40.9">100nF</text>
<text x="31.1" y="45.9">GND</text>
<text x="156.1" y="45.4" transform="rotate(-90 156.1 45.4)">GND</text>
<text x="161.5" y="47.3">C7</text>
<text x="38.3" y="49.1">D4</text>
<text x="156.1" y="53.6" transform="rotate(-90 156.1 53.6)">GND</text>
<text x="160.5" y="49.2">100nF</text>
<text x="191.1" y="52.9">GND</text>
<text x="227.8" y="49.2">+3V3</text>
<text x="32.1" y="56.3">BAS70-04</text>
<text x="32.1" y="57.9">BAS70-04</text>
<text x="161.5" y="54.9">C8</text>
<text x="201.2" y="56.7">GND</text>
<text x="222.7" y="57.4">100nF C9</text>
<text x="223.4" y="55.5" transform="rotate(-90 223.4 55.5)">GND</text>
<text x="31.3" y="65.1">D5</text>
<text x="128.8" y="65.1" transform="rotate(-90 128.8 65.1)">GND</text>
<text x="159.4" y="65.1" transform="rotate(-90 159.4 65.1)">GND</text>
<text x="169" y="64.8" transform="rotate(-90 169 64.8)">L3</text>
<text x="169" y="60.1" transform="rotate(-90 169 60.1)">680nH</text>
<text x="172.8" y="64.8" transform="rotate(-90 172.8 64.8)">L4</text>
<text x="172.8" y="60.1" transform="rotate(-90 172.8 60.1)">680nH</text>
<text x="192.5" y="63.1" transform="rotate(-90 192.5 63.1)">X</text>
<text x="194.9" y="63.1" transform="rotate(-90 194.9 63.1)">X</text>
<text x="197.2" y="63.8">10nF</text>
<text x="198.4" y="61.9">C16</text>
<text x="222.7" y="63.8">100nF C10</text>
<text x="223.4" y="61.9" transform="rotate(-90 223.4 61.9)">GND</text>
<text x="120" y="71.4">GND</text>
<text x="131.1" y="70.1">C204</text>
<text x="191.2" y="68" transform="rotate(-90 191.2 68)">R7</text>
<text x="196.1" y="68" transform="rotate(-90 196.1 68)">R8</text>
<text x="197" y="70.8">R9</text>
<text x="242.2" y="70.8">C27</text>
<text x="120.2" y="73.8">+5V</text>
<text x="131.1" y="72.7">10nF</text>
<text x="134.1" y="73">5</text>
<text x="159.4" y="72.7" transform="rotate(-90 159.4 72.7)">GND</text>
<text x="183.2" y="72.1">C21</text>
<text x="183.3" y="74.6">100nF</text>
<text x="196.6" y="73.3">200</text>
<text x="236.5" y="72.1">R10</text>
<text x="236.5" y="77.1">R11</text>
<text x="237.2" y="74.6">50</text>
<text x="242.3" y="72.7">18pF</text>
<text x="128.8" y="79" transform="rotate(-90 128.8 79)">GND</text>
<text x="159.4" y="80.3" transform="rotate(-90 159.4 80.3)">GND</text>
<text x="183.2" y="79.7">C28</text>
<text x="183.3" y="82.2">100nF</text>
<text x="196.5" y="78.4">R12</text>
<text x="196.6" y="80.9">200</text>
<text x="237.2" y="79.7">50</text>
<text x="183.2" y="87.3">C29</text>
<text x="183.3" y="89.8">100nF</text>
<text x="196.5" y="86">R13</text>
<text x="196.6" y="88.6">200</text>
<text x="236.5" y="87.3">R14</text>
<text x="237.2" y="89.8">50</text>
<text x="183.2" y="94.9">C36</text>
<text x="196.5" y="93.6">R16</text>
<text x="236.5" y="92.4">R15</text>
<text x="237.2" y="94.9">50</text>
<text x="128.8" y="100" transform="rotate(-90 128.8 100)">GND</text>
<text x="159.4" y="100" transform="rotate(-90 159.4 100)">GND</text>
<text x="183.3" y="97.5">100nF</text>
<text x="196.6" y="96.2">200</text>
<text x="198.5" y="101.9">10nF</text>
<text x="199" y="100">C40</text>
<text x="241.6" y="96.8">C30</text>
<text x="241.6" y="99.4">18pF</text>
<text x="120" y="106.3">GND</text>
<text x="131.1" y="105.1">C414</text>
<text x="131.1" y="107.6">10n5</text>
<text x="159.4" y="107.6" transform="rotate(-90 159.4 107.6)">GND</text>
<text x="191.2" y="102.8" transform="rotate(-90 191.2 102.8)">R17</text>
<text x="192.5" y="106.2" transform="rotate(-90 192.5 106.2)">X</text>
<text x="194.9" y="106.2" transform="rotate(-90 194.9 106.2)">X</text>
<text x="196.1" y="102.8" transform="rotate(-90 196.1 102.8)">R18</text>
<text x="120.9" y="110">+5V</text>
<text x="128.8" y="114" transform="rotate(-90 128.8 114)">GND</text>
<text x="169" y="111.5" transform="rotate(-90 169 111.5)">680nH</text>
<text x="172.8" y="111.5" transform="rotate(-90 172.8 111.5)">680nH</text>
<text x="201.2" y="110.2">GND</text>
<text x="216.5" y="112.1">GND</text>
<text x="35.1" y="114.5">D6</text>
<text x="159.4" y="115.2" transform="rotate(-90 159.4 115.2)">GND</text>
<text x="169" y="116.2" transform="rotate(-90 169 116.2)">L15</text>
<text x="172.8" y="116.2" transform="rotate(-90 172.8 116.2)">L16</text>
<text x="191.1" y="116.5">GND</text>
<text x="35.3" y="123.5">BAS70-04</text>
<text x="36.5" y="120.2">BAS70-04</text>
<text x="175.1" y="122.2">100nF</text>
<text x="203.9" y="123" transform="rotate(-90 203.9 123)">+5V</text>
<text x="213.3" y="124.1">LM1117MP-3,3/NO</text>
<text x="219.9" y="121.6">U8</text>
<text x="247.9" y="123.5">+3V3</text>
<text x="42.7" y="129.2">D7</text>
<text x="146.6" y="129.1">GND</text>
<text x="175.1" y="129.8">100nF</text>
<text x="176.2" y="127.9">C47</text>
<text x="183.6" y="126.7" transform="rotate(-90 183.6 126.7)">GND</text>
<text x="216.2" y="130.4">VI</text>
<text x="223.2" y="130.4">VO</text>
<text x="229.4" y="128.4">100nF</text>
<text x="229.5" y="126.5">C55</text>
<text x="236.6" y="127.9">10uF</text>
<text x="237.1" y="126">C53</text>
<text x="243.7" y="131.6">L19</text>
<text x="41.9" y="133.6">GND</text>
<text x="43.3" y="137.3">D8</text>
<text x="152.5" y="137.7" transform="rotate(-90 152.5 137.7)">10nF</text>
<text x="153.1" y="132.7" transform="rotate(-90 153.1 132.7)">C67</text>
<text x="173.3" y="137.8" transform="rotate(-90 173.3 137.8)">+5V</text>
<text x="176.2" y="135.6">C52</text>
<text x="183.6" y="134.3" transform="rotate(-90 183.6 134.3)">GND</text>
<text x="202.7" y="135.4">100nF</text>
<text x="204.7" y="132.3">C54</text>
<text x="221.6" y="134.6" transform="rotate(-90 221.6 134.6)">GND</text>
<text x="241.7" y="133.5">BLM21PG331SN1D</text>
<text x="36.5" y="142.4">BAS70-04</text>
<text x="129.3" y="139.2">BLM21PG331SN1D</text>
<text x="129.4" y="142.4">+3V3</text>
<text x="139.5" y="143.7">L22</text>
<text x="152" y="140">R42</text>
<text x="152.2" y="142.5">200</text>
<text x="169.1" y="142.5">24.9</text>
<text x="169.2" y="140">R25</text>
<text x="208.9" y="141.3">GND</text>
<text x="219" y="141.9">GND</text>
<text x="229.2" y="141.3">GND</text>
<text x="236.2" y="141.9">GND</text>
<text x="36.5" y="145.1">BAS70-04</text>
<text x="98" y="148.9">+3V3</text>
<text x="118.1" y="148.1">GNDGND</text>
<text x="152" y="145.1">R43</text>
<text x="152.2" y="147.6">200</text>
<text x="169.1" y="147.6">24.9</text>
<text x="169.2" y="145.1">R26</text>
<text x="207.2" y="149.4">100nF</text>
<text x="208.5" y="147.5">C59</text>
<text x="215.7" y="147.6">NCP1117ST50</text>
<text x="220.5" y="145.3">U9</text>
<text x="228.8" y="149.4">100nF</text>
<text x="230.1" y="147.5">C60</text>
<text x="237.1" y="147.6">C57</text>
<text x="237.2" y="149.5">10uF</text>
<text x="249.6" y="144.6" transform="rotate(-90 249.6 144.6)">+5V</text>
<text x="35.7" y="150.2">D9</text>
<text x="42.5" y="155.2">GND</text>
<text x="59.4" y="150.7">BLM21PG331SN1D</text>
<text x="77.7" y="154.5">C58</text>
<text x="79.5" y="151.9">100nF</text>
<text x="100.6" y="151.3">C56</text>
<text x="104.7" y="151.3">10nF</text>
<text x="111.8" y="155.9" transform="rotate(-90 111.8 155.9)">GND</text>
<text x="152" y="150.2">R44</text>
<text x="152" y="155.2">R45</text>
<text x="152.2" y="152.7">200</text>
<text x="169.1" y="152.7">24.9</text>
<text x="169.2" y="155.2">R28</text>
<text x="169.2" y="150.2">R27</text>
<text x="216.8" y="151.4">VI</text>
<text x="222.2" y="155.6" transform="rotate(-90 222.2 155.6)">GND</text>
<text x="223.9" y="151.4">VO</text>
<text x="241.7" y="155.1">BLM21PG331SN1D</text>
<text x="244.3" y="152.6">L20</text>
<text x="58.5" y="156.9" transform="rotate(-90 58.5 156.9)">+3V3</text>
<text x="64" y="157">L21</text>
<text x="89.6" y="157.1" transform="rotate(-90 89.6 157.1)">GND</text>
<text x="118.2" y="158.1" transform="rotate(-90 118.2 158.1)">R29</text>
<text x="120.7" y="157.9" transform="rotate(-90 120.7 157.9)">120</text>
<text x="124.5" y="157.9" transform="rotate(-90 124.5 157.9)">120</text>
<text x="127.1" y="158.1" transform="rotate(-90 127.1 158.1)">R30</text>
<text x="129.2" y="159.6">C61</text>
<text x="134.6" y="159.6">10nF</text>
<text x="140.6" y="158.4">R31</text>
<text x="141.3" y="161">75</text>
<text x="152.2" y="157.8">200</text>
<text x="169.1" y="157.8">24.9</text>
<text x="179.1" y="159" transform="rotate(-90 179.1 159)">GND GND GND GND</text>
<text x="69.8" y="163.2" transform="rotate(-90 69.8 163.2)">R32</text>
<text x="72.3" y="163" transform="rotate(-90 72.3 163)">127</text>
<text x="74.9" y="163.2" transform="rotate(-90 74.9 163.2)">R33</text>
<text x="77.4" y="163" transform="rotate(-90 77.4 163)">127</text>
<text x="78.4" y="167.2">C63</text>
<text x="80.2" y="164.6">100nF</text>
<text x="129.2" y="164.6">C62</text>
<text x="134" y="164.6">10nF</text>
<text x="140.6" y="163.5">R34</text>
<text x="141.3" y="166">75</text>
<text x="209.5" y="162.2">GND</text>
<text x="219.7" y="162.9">GND</text>
<text x="229.8" y="162.2">GND</text>
<text x="236.8" y="162.9">GND</text>
<text x="86.3" y="173.3" transform="rotate(-90 86.3 173.3)">R36</text>
<text x="88.8" y="173.2" transform="rotate(-90 88.8 173.2)">100</text>
<text x="129.2" y="169.7">C64</text>
<text x="134" y="169.7">10nF</text>
<text x="140.6" y="168.6">R35</text>
<text x="140.6" y="173.7">R37</text>
<text x="141.3" y="171.1">75</text>
<text x="78.4" y="174.8">C65</text>
<text x="78.9" y="179.9">100nF</text>
<text x="129.2" y="174.8">C66</text>
<text x="134" y="174.8">10nF</text>
<text x="141.3" y="176.2">75</text>
<text x="69.8" y="182.2" transform="rotate(-90 69.8 182.2)">R40</text>
<text x="72.3" y="181.6" transform="rotate(-90 72.3 181.6)">83</text>
<text x="74.9" y="182.2" transform="rotate(-90 74.9 182.2)">R41</text>
<text x="77.4" y="181.6" transform="rotate(-90 77.4 181.6)">83</text>
<text x="118.2" y="180.9" transform="rotate(-90 118.2 180.9)">R38</text>
<text x="120.7" y="180.8" transform="rotate(-90 120.7 180.8)">120</text>
<text x="124.5" y="180.8" transform="rotate(-90 124.5 180.8)">120</text>
<text x="127.1" y="180.9" transform="rotate(-90 127.1 180.9)">R39</text>
<text x="69.8" y="188.9">GND GND</text>
<text x="102.8" y="186.4">GND</text>
<text x="118.1" y="188.9">GNDGND</text>
</g>
<g font-size="1.1">
<text x="162.3" y="84.7" transform="rotate(-90 162.3 84.7)">CLK_MIX1_N</text>
<text x="163.6" y="84.3" transform="rotate(-90 163.6 84.3)">CLK_MIX1_P</text>
<text x="159.8" y="122.8" transform="rotate(-90 159.8 122.8)">CLK_MIX2_N</text>
<text x="161.1" y="122.8" transform="rotate(-90 161.1 122.8)">CLK_MIX2_P</text>
</g>
</svg>
